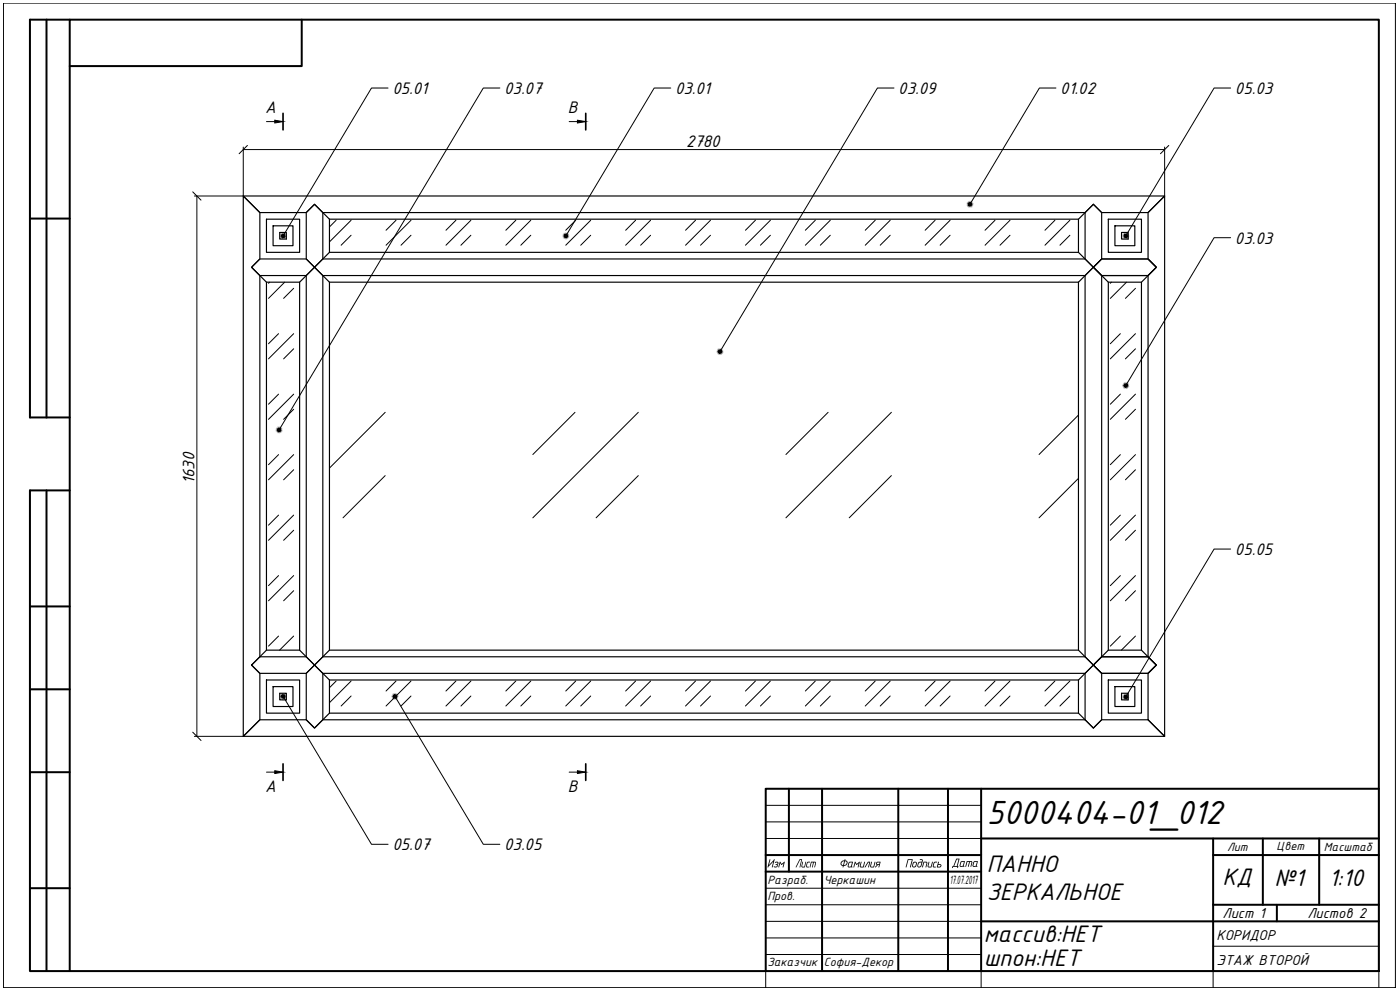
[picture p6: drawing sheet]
<svg xmlns="http://www.w3.org/2000/svg" width="420mm" height="297mm" viewBox="0 0 420 297" stroke-linecap="round" stroke-linejoin="round" font-family="sans-serif">
<g fill="none" stroke="#000" stroke-width=".35">
<path d="M73 58.8h276.5l-5 5h-13.9l-2.5-2.5-2.4 2.5h-228.8l-2.5-2.5-2.5 2.5h-13.9zM73 58.8l5 5v13.9l-2.5 2.5 2.5 2.5v114.4l-2.5 2.4 2.5 2.5v14l-5 4.9zM80 65.8h9.9v9.9h-9.9zM82 67.8h5.9v5.9h-5.9zM83.9 69.7h2v2h-2zM91.9 63.8l2.5-2.5 2.5 2.5v13.9l-2.5 2.5-2.5-2.5zM96.9 63.8l2 2M98.9 65.8v9.9M323.7 65.8v9.9M323.7 75.7l2 2M323.7 75.7h-224.8l-2 2M325.7 63.8l-2 2h-224.8"/>
<path d="M328.1 61.3l2.5 2.5v13.9l-2.5 2.5-2.4-2.5v-13.9zM332.6 65.8h10v9.9h-10zM334.6 67.8h6v5.9h-6zM336.6 69.7h2v2h-2zM344.5 63.8l5-5v162.1l-5-4.9v-14l2.5-2.5-2.5-2.4v-114.4l2.5-2.5-2.5-2.5zM75.5 80.2l2.5-2.5h13.9l2.5 2.5-2.5 2.5h-13.9zM78 82.7l2 2h9.9M80 84.7v110.4l-2 2M91.9 82.7l2.5-2.5 2.5 2.5v114.4l-5 4.9v14l2.5 2.4 2.5-2.4v-14l-5-4.9zM91.9 82.7l-2 2v110.4M96.9 82.7l2 2h224.8M98.9 84.7v110.4l-2 2"/>
<path d="M323.7 84.7v110.4l2 2M325.7 82.7l2.4-2.5 2.5 2.5v114.4l-2.5 2.4 2.5 2.5v14l-2.5 2.4-2.4-2.4v-14l2.4-2.5-2.4-2.4zM325.7 82.7l-2 2M328.1 80.2l2.5-2.5h13.9l2.5 2.5-2.5 2.5h-13.9zM328.1 80.2l2.5 2.5h13.9M328.1 80.2l2.5-2.5h13.9l2.5 2.5-2.5 2.5M328.1 80.2l-2.4 2.5h-228.8M328.1 80.2l-2.4-2.5h-228.8l-2.5 2.5 2.5 2.5M330.6 82.7l2 2h10M332.6 84.7v110.4l-2 2M344.5 82.7l-1.9 2v110.4M78 197.1h13.9l2.5 2.4"/>
<path d="M78 197.1l-2.5 2.4 2.5 2.5h13.9l2.5-2.5M80 195.1h9.9l2 2M96.9 197.1h228.8l2.4 2.4M96.9 197.1l-2.5 2.4 2.5 2.5h228.8l2.4-2.5M98.9 195.1h224.8M328.1 199.5l2.5-2.4h13.9l2.5 2.4-2.5 2.5h-13.9zM332.6 195.1h10l1.9 2M344.5 197.1h-13.9l-2.5 2.4M344.5 197.1l2.5 2.4-2.5 2.5h-13.9l-2.5-2.5M80 204h9.9v10h-9.9zM82 206h5.9v6h-5.9zM83.9 208h2v2h-2z"/>
<path d="M96.9 202l2 2M98.9 204v10M323.7 204v10M323.7 214l4.4 4.4 2.5-2.4h13.9l5 4.9h-276.5l5-4.9h13.9l2.5 2.4 2.5-2.4h228.8M323.7 214h-224.8l-2 2M325.7 202l-2 2h-224.8M332.6 204h10v10h-10zM334.6 206h6v6h-6zM336.6 208h2v2h-2z"/>
</g>
<g fill="none" stroke="#000" stroke-width=".3">
<path d="M1 .9h417.8v295.4h-417.8zM413.8 236.7v59.6M229.8 241.6h64.7M229.8 246.6h64.7M229.8 251.6h64.7M229.8 266.5h64.7M229.8 271.5h64.7M229.8 276.4h64.7M229.8 281.4h64.7M229.8 286.4h64.7M294.5 291.4v4.9M364.1 291.4v4.9"/>
<path d="M364.1 283.9h49.7M413.8 291.4h-184v4.9"/>
</g>
<g fill="none" stroke="#000" stroke-width=".6">
<path d="M14 5.9v119.4M20.9 5.9h-11.9v119.4h11.9M20.9 5.9h392.9v285.5h-392.9zM90.5 5.9v13.9h-69.6M9 65.6h11.9M14 147.1v144.3M20.9 147.1h-11.9v144.3h11.9M9 182h11.9M9 206.8h11.9M9 231.7h11.9M236.8 236.7v24.8M246.7 236.7v54.7"/>
<path d="M269.6 236.7v54.7M284.5 236.7v54.7M294.5 236.7v54.7M413.8 236.7h-184v54.7M229.8 256.6h64.7M294.5 251.6h119.3M364.1 256.6h49.7M364.1 251.6v39.8M379 251.6v19.9M395.9 251.6v19.9M9 266.5h11.9M229.8 261.5h64.7"/>
<path d="M294.5 276.4h119.3M364.1 271.5h49.7M383.2 271.5v4.9"/>
</g>
<path d="M84.9 34v5M175.8 34v5M84.9 229.2v5M175.8 229.2v5" fill="none" stroke="#000" stroke-width=".5"/>
<path d="M80 36.5h2.5M170.8 36.5h2.5M80 231.7h2.5M170.8 231.7h2.5" fill="none" stroke="#000" stroke-width=".3"/>
<path d="M82.5 36.1l2.4 .4-2.4 .4zM173.3 36.1l2.5 .4-2.5 .4zM82.5 231.3l2.4 .4-2.4 .4zM173.3 231.3l2.5 .4-2.5 .4z" fill="#000" stroke="#000" stroke-width=".3"/>
<g fill="none" stroke="#000" stroke-width=".3">
<path d="M100.9 66.1l-2 2M105.4 66.1l-6.5 6.5M105.4 70.6l-3 3M118.9 66.1l-3 3M123.3 66.1l-7.4 7.5M123.3 70.6l-2.9 3M136.8 66.1l-3 3M141.3 70.6l-3 3M141.3 66.1l-7.5 7.5M154.8 66.1l-3 3M159.3 66.1l-7.5 7.5M159.3 70.6l-3 3"/>
<path d="M172.8 66.1l-3 3M177.3 70.6l-3 3M177.3 66.1l-7.5 7.5M190.8 66.1l-3 3M195.3 66.1l-7.5 7.5M195.3 70.6l-3 3M208.7 66.1l-3 3M213.2 66.1l-7.5 7.5M213.2 70.6l-3 3M226.7 66.1l-3 3M231.2 70.6l-3 3M231.2 66.1l-7.5 7.5"/>
<path d="M244.7 66.1l-3 3M249.2 70.6l-3 3M249.2 66.1l-7.5 7.5M262.7 66.1l-3 3M267.2 70.6l-3 3M267.2 66.1l-7.5 7.5M280.6 66.1l-3 3M285.1 66.1l-7.5 7.5M285.1 70.6l-3 3M298.6 66.1l-3 3M303.1 66.1l-7.5 7.5M303.1 70.6l-3 3"/>
<path d="M316.6 66.1l-3 3M321.1 66.1l-7.5 7.5M321.1 70.6l-3 3M80.9 84.7l-.3 .3M85.4 84.7l-4.8 4.8M88.1 86.5l-3 3M333.5 84.7l-.3 .3M338.1 84.7l-4.9 4.8M340.8 86.5l-3 3M83.6 100.1l-3 3M83.6 118.3l-3 3M88.1 100.1l-7.5 7.6"/>
<path d="M88.1 118.3l-7.5 7.5M88.1 104.7l-3 3M336.2 100.1l-3 3M336.2 118.3l-3 3M340.8 104.7l-3 3M340.8 100.1l-7.6 7.6M340.8 118.3l-7.6 7.5M83.6 136.4l-3 3M88.1 136.4l-7.5 7.6M88.1 122.8l-3 3M115.6 123.7l-16.7 16.7M172.6 123.7l-12.7 12.7"/>
<path d="M191.6 123.7l-31.7 31.7M248.5 123.7l-12.6 12.7M267.5 123.7l-31.6 31.7M323.7 124.5l-11.9 11.9M336.2 136.4l-3 3M340.8 122.8l-3 3M340.8 136.4l-7.6 7.6M83.6 154.6l-3 3M88.1 154.6l-7.5 7.5M88.1 140.9l-3 3.1M88.1 159.1l-3 3M115.6 142.7l-12.7 12.7"/>
<path d="M191.6 142.7l-12.7 12.7M267.5 142.7l-12.6 12.7M323.7 143.5l-11.9 11.9M336.2 154.6l-3 3M340.8 140.9l-3 3.1M340.8 159.1l-3 3M340.8 154.6l-7.6 7.5M83.6 172.7l-3 3M88.1 172.7l-7.5 7.6M88.1 177.2l-3 3.1M336.2 172.7l-3 3M340.8 177.2l-3 3.1"/>
<path d="M340.8 172.7l-7.6 7.6M83.6 190.8l-3 3.1M88.1 190.8l-4.2 4.3M336.2 190.8l-3 3.1M340.8 190.8l-4.3 4.3M100.9 204.3l-2 2M105.4 204.3l-6.5 6.5M105.4 208.8l-3 3M118.9 204.3l-3 3M123.3 204.3l-7.4 7.5M123.3 208.8l-2.9 3M136.8 204.3l-3 3"/>
<path d="M141.3 208.8l-3 3M141.3 204.3l-7.5 7.5M154.8 204.3l-3 3M159.3 204.3l-7.5 7.5M159.3 208.8l-3 3M172.8 204.3l-3 3M177.3 208.8l-3 3M177.3 204.3l-7.5 7.5M190.8 204.3l-3 3M195.3 204.3l-7.5 7.5M195.3 208.8l-3 3M208.7 204.3l-3 3"/>
<path d="M213.2 204.3l-7.5 7.5M213.2 208.8l-3 3M226.7 204.3l-3 3M231.2 208.8l-3 3M231.2 204.3l-7.5 7.5M244.7 204.3l-3 3M249.2 208.8l-3 3M249.2 204.3l-7.5 7.5M262.7 204.3l-3 3M267.2 208.8l-3 3M267.2 204.3l-7.5 7.5M280.6 204.3l-3 3"/>
<path d="M285.1 204.3l-7.5 7.5M285.1 208.8l-3 3M298.6 204.3l-3 3M303.1 204.3l-7.5 7.5M303.1 208.8l-3 3M316.6 204.3l-3 3M321.1 204.3l-7.5 7.5M321.1 208.8l-3 3"/>
</g>
<path d="M59.1 58.8v162.1M73 44.1v14.7h-14.7M73 44.9h276.5M349.5 44.1v14.7M58.3 220.9h14.7" fill="none" stroke="#000" stroke-width=".3"/>
<g fill="none" stroke="#000" stroke-width=".3">
<path d="M116.5 26.4h-5l-26.5 44.4M150 26.4h-5l-61.2 102.6M201.3 26.4h-5l-26.5 44.4M268.3 26.4h-5l-47.2 79.1M316.9 26.4h-5l-20.8 34.9M369.3 26.4h-4.9l-26.5 44.4M57.8 57.6l2.5 2.4M74.3 43.6l-2.5 2.5M350.8 43.6l-2.5 2.5M369.3 71.3h-4.9l-26.5 44.4M369.3 164.7h-4.9l-26.5 44.4M57.8 219.7l2.5 2.5"/>
<path d="M85 209l26.5 44.3h5M118.5 209l26.5 44.3h5"/>
</g>
<g fill="#000" stroke="#000" stroke-width=".3">
<path d="M84.7 70.9l.3-.1zM84.7 70.9l.3-.1zM84.8 71l.2-.2z"/>
<path d="M84.7 70.6l.3 .2zM84.7 70.7l.3 .1zM84.7 70.8h.3z"/>
<path d="M85 70.8l-.2 .2zM85 70.8v.3zM85 70.8v.3z"/>
<path d="M84.8 70.5l.2 .3zM84.8 70.6l.2 .2zM84.8 70.6l.2 .2z"/>
<path d="M85 70.8l.1 .3zM85 70.8l.2 .2zM85 70.8l.2 .2z"/>
<path d="M85.1 70.5l-.1 .3zM85 70.5v.3zM84.9 70.5l.1 .3z"/>
<path d="M85 70.8l.2 .1zM85 70.8l.3 .1zM85 70.8l.3-.1z"/>
<path d="M85 70.8l.3-.1zM85 70.8l.2-.2zM85.1 70.5l-.1 .3z"/>
<path d="M169.5 70.9l.3-.1zM169.6 70.9l.2-.1zM169.6 71l.2-.2z"/>
<path d="M169.6 70.6l.2 .2zM169.5 70.7l.3 .1zM169.5 70.8h.3z"/>
<path d="M169.8 70.8l-.1 .2zM169.8 70.8v.3zM169.8 70.8v.3z"/>
<path d="M169.7 70.5l.1 .3zM169.6 70.6l.2 .2zM169.6 70.6l.2 .2z"/>
<path d="M169.8 70.8l.1 .3zM169.8 70.8l.2 .2zM169.8 70.8l.2 .2z"/>
<path d="M169.9 70.5l-.1 .3zM169.8 70.5v.3zM169.7 70.5l.1 .3z"/>
<path d="M169.8 70.8l.3 .1zM169.8 70.8h.3zM169.8 70.8h.3z"/>
<path d="M169.8 70.8l.3-.1zM169.8 70.8l.2-.2zM170 70.5l-.2 .3z"/>
<path d="M290.8 61.4l.3-.1zM290.8 61.4l.3-.1zM290.9 61.5l.2-.2z"/>
<path d="M290.8 61.1l.3 .2zM290.8 61.2l.3 .1zM290.8 61.3h.3z"/>
<path d="M291.1 61.3l-.2 .3zM291.1 61.3v.3zM291.1 61.3v.3z"/>
<path d="M290.9 61l.2 .3zM290.9 61.1l.2 .2zM290.9 61.1l.2 .2z"/>
<path d="M291.1 61.3l.1 .3zM291.1 61.3l.2 .2zM291.1 61.3l.2 .2z"/>
<path d="M291.2 61l-.1 .3zM291.1 61v.3zM291 61l.1 .3z"/>
<path d="M291.1 61.3l.3 .2zM291.1 61.3l.3 .1zM291.1 61.3l.3-.1z"/>
<path d="M291.1 61.3l.3-.1zM291.1 61.3l.2-.2zM291.3 61l-.2 .3z"/>
<path d="M337.6 70.9l.3-.1zM337.6 70.9l.3-.1zM337.6 71l.3-.2z"/>
<path d="M337.6 70.6l.3 .2zM337.6 70.7l.3 .1zM337.5 70.8h.4z"/>
<path d="M337.9 70.8l-.2 .2zM337.9 70.8v.3zM337.9 70.8v.3z"/>
<path d="M337.7 70.5l.2 .3zM337.6 70.6l.3 .2zM337.6 70.6l.3 .2z"/>
<path d="M337.9 70.8v.3zM337.9 70.8l.1 .3zM337.9 70.8l.2 .1z"/>
<path d="M337.9 70.5v.3zM337.9 70.5v.3zM337.8 70.5l.1 .3z"/>
<path d="M337.9 70.8l.2 .1zM337.9 70.8l.3 .1zM337.9 70.8h.3z"/>
<path d="M337.9 70.8l.2-.2zM337.9 70.8l.2-.2zM338 70.5l-.1 .3z"/>
<path d="M215.8 105.6l.3-.1zM215.8 105.6l.3-.1zM215.9 105.7l.2-.2z"/>
<path d="M215.8 105.3l.3 .2zM215.8 105.4l.3 .1zM215.8 105.5h.3z"/>
<path d="M216.1 105.5l-.2 .3zM216.1 105.5v.3zM216.1 105.5v.3z"/>
<path d="M215.9 105.2l.2 .3zM215.9 105.3l.2 .2zM215.9 105.3l.2 .2z"/>
<path d="M216.1 105.5l.1 .3zM216.1 105.5l.2 .2zM216.1 105.5l.3 .1z"/>
<path d="M216.2 105.2l-.1 .3zM216.1 105.2v.3zM216 105.2l.1 .3z"/>
<path d="M216.1 105.5l.3 .1zM216.1 105.5l.3 .1zM216.1 105.5h.3z"/>
<path d="M216.1 105.5l.3-.2zM216.1 105.5l.3-.2zM216.2 105.2l-.1 .3z"/>
<path d="M337.6 115.8l.3-.1zM337.6 115.8l.3-.1zM337.6 115.9l.3-.2z"/>
<path d="M337.6 115.5l.3 .2zM337.6 115.6l.3 .1zM337.5 115.7h.4z"/>
<path d="M337.9 115.7l-.2 .3zM337.9 115.7l-.1 .3zM337.9 115.7v.3z"/>
<path d="M337.7 115.4l.2 .3zM337.6 115.5l.3 .2zM337.6 115.5l.3 .2z"/>
<path d="M337.9 115.7l.1 .3zM337.9 115.7l.1 .3zM337.9 115.7l.2 .1z"/>
<path d="M337.9 115.4v.3zM337.9 115.4v.3zM337.8 115.4l.1 .3z"/>
<path d="M337.9 115.7l.2 .1zM337.9 115.7l.3 .1zM337.9 115.7h.3z"/>
<path d="M337.9 115.7l.2-.2zM337.9 115.7l.2-.2zM338 115.4l-.1 .3z"/>
<path d="M83.5 129.1l.3-.1zM83.5 129.2l.3-.2zM83.5 129.2l.3-.2z"/>
<path d="M83.5 128.8l.3 .2zM83.5 128.9l.3 .1zM83.4 129h.4z"/>
<path d="M83.8 129l-.1 .3zM83.8 129l-.1 .3zM83.8 129v.3z"/>
<path d="M83.6 128.7l.2 .3zM83.5 128.8l.3 .2zM83.5 128.8l.3 .2z"/>
<path d="M83.8 129l.1 .3zM83.8 129l.1 .3zM83.8 129l.2 .2z"/>
<path d="M83.8 128.7v.3zM83.8 128.7v.3zM83.7 128.7l.1 .3z"/>
<path d="M83.8 129l.2 .2zM83.8 129h.3zM83.8 129h.3z"/>
<path d="M83.8 129l.3-.1zM83.8 129l.2-.2zM83.9 128.7l-.1 .3z"/>
<path d="M84.7 208.9l.3 .1zM84.7 209h.3zM84.7 209h.3z"/>
<path d="M84.7 209.1l.3-.1zM85 209l-.2 .2zM85 209l-.1 .3z"/>
<path d="M84.8 208.7l.2 .3zM84.8 208.7l.2 .3zM84.7 208.8l.3 .2z"/>
<path d="M85 209v.3zM85 209v.3zM85 209l.1 .2z"/>
<path d="M85 208.6v.4zM84.9 208.7l.1 .3zM84.8 208.7l.2 .3z"/>
<path d="M85 209l.2 .2zM85 209l.2 .2zM85 209h.3z"/>
<path d="M85.2 208.7l-.2 .3zM85.1 208.7l-.1 .3zM85.1 208.7l-.1 .3z"/>
<path d="M85 209h.3zM85 209l.3-.1zM85 209l.2-.2z"/>
<path d="M118.2 208.9l.3 .1zM118.2 209h.3zM118.2 209h.3z"/>
<path d="M118.3 209.1l.2-.1zM118.5 209l-.2 .2zM118.5 209v.3z"/>
<path d="M118.3 208.7l.2 .3zM118.3 208.7l.2 .3zM118.3 208.8l.2 .2z"/>
<path d="M118.5 209v.3zM118.5 209v.3zM118.5 209l.2 .2z"/>
<path d="M118.5 208.6v.4zM118.5 208.7v.3zM118.4 208.7l.1 .3z"/>
<path d="M118.5 209l.3 .2zM118.5 209l.3 .2zM118.5 209h.3z"/>
<path d="M118.8 208.7l-.3 .3zM118.7 208.7l-.2 .3zM118.6 208.7l-.1 .3z"/>
<path d="M118.5 209h.4zM118.5 209h.4zM118.5 209l.3-.2z"/>
<path d="M337.6 209.2l.3-.1zM337.6 209.3l.3-.2zM337.6 209.3l.3-.2z"/>
<path d="M337.6 208.9l.3 .2zM337.6 209l.3 .1zM337.5 209.1h.4z"/>
<path d="M337.9 209.1l-.2 .3zM337.9 209.1l-.1 .3zM337.9 209.1v.3z"/>
<path d="M337.7 208.8l.2 .3zM337.6 208.9l.3 .2zM337.6 208.9l.3 .2z"/>
<path d="M337.9 209.1l.1 .3zM337.9 209.1l.1 .3zM337.9 209.1l.2 .2z"/>
<path d="M337.9 208.8v.3zM337.9 208.8v.3zM337.8 208.8l.1 .3z"/>
<path d="M337.9 209.1l.2 .2zM337.9 209.1l.3 .1zM337.9 209.1h.3z"/>
<path d="M337.9 209.1l.2-.1zM337.9 209.1l.2-.2zM338 208.8l-.1 .3z"/>
</g>
<text font-size="10.8" x="296.1" y="247.2">5000404-01_012</text>
<g font-size="7.7">
<text x="296.2" y="261.7">ПАННО</text>
<text x="296.2" y="270">ЗЕРКАЛЬНОЕ</text>
<text x="366.9" y="265.6">КД</text>
<text x="382.4" y="266">№1</text>
<text x="398.8" y="266">1:10</text>
<text x="295.2" y="282.8">массив:НЕТ</text>
<text x="295.2" y="289.8">шпон:НЕТ</text>
</g>
<g font-size="5.4">
<text x="117.8" y="28.2">05.01</text>
<text x="151.3" y="28.1">03.07</text>
<text x="202.6" y="28.2">03.01</text>
<text x="269.6" y="28.2">03.09</text>
<text x="318.2" y="28.2">01.02</text>
<text x="370.6" y="28.2">05.03</text>
<text x="79.6" y="34">A</text>
<text x="170.4" y="34">B</text>
<text x="205.9" y="44.1">2780</text>
<text x="370.6" y="73.1">03.03</text>
<text x="58.3" y="145.2" transform="rotate(-90 58.3 145.2)">1630</text>
<text x="370.6" y="166.5">05.05</text>
<text x="79.6" y="237.6">A</text>
<text x="170.4" y="237.6">B</text>
<text x="117.8" y="255">05.07</text>
<text x="151.3" y="255.1">03.05</text>
</g>
<g font-size="4.6">
<text x="366.9" y="275.4">Лист 1</text>
<text x="392.4" y="275.4">Листов 2</text>
<text x="365.1" y="282">КОРИДОР</text>
<text x="365.1" y="289.5">ЭТАЖ ВТОРОЙ</text>
</g>
<g font-size="3.9">
<text x="368.3" y="255.3">Лит</text>
<text x="383.1" y="255.1">Цвет</text>
<text x="397.3" y="255.3">Масштаб</text>
<text x="230.1" y="260.3">Изм</text>
<text x="238.5" y="260.3">Лист</text>
<text x="251.7" y="260.3">Фамилия</text>
<text x="271.5" y="260.3">Подпись</text>
<text x="285.5" y="260.1">Дата</text>
<text x="230.3" y="265.1">Разраб.</text>
<text x="247.2" y="265.1">Черкашин</text>
<text x="285" y="265.1">17.07.2017</text>
<text x="230.3" y="270.1">Пров.</text>
<text x="230.3" y="290">Заказчик София-Декор</text>
</g>
</svg>
